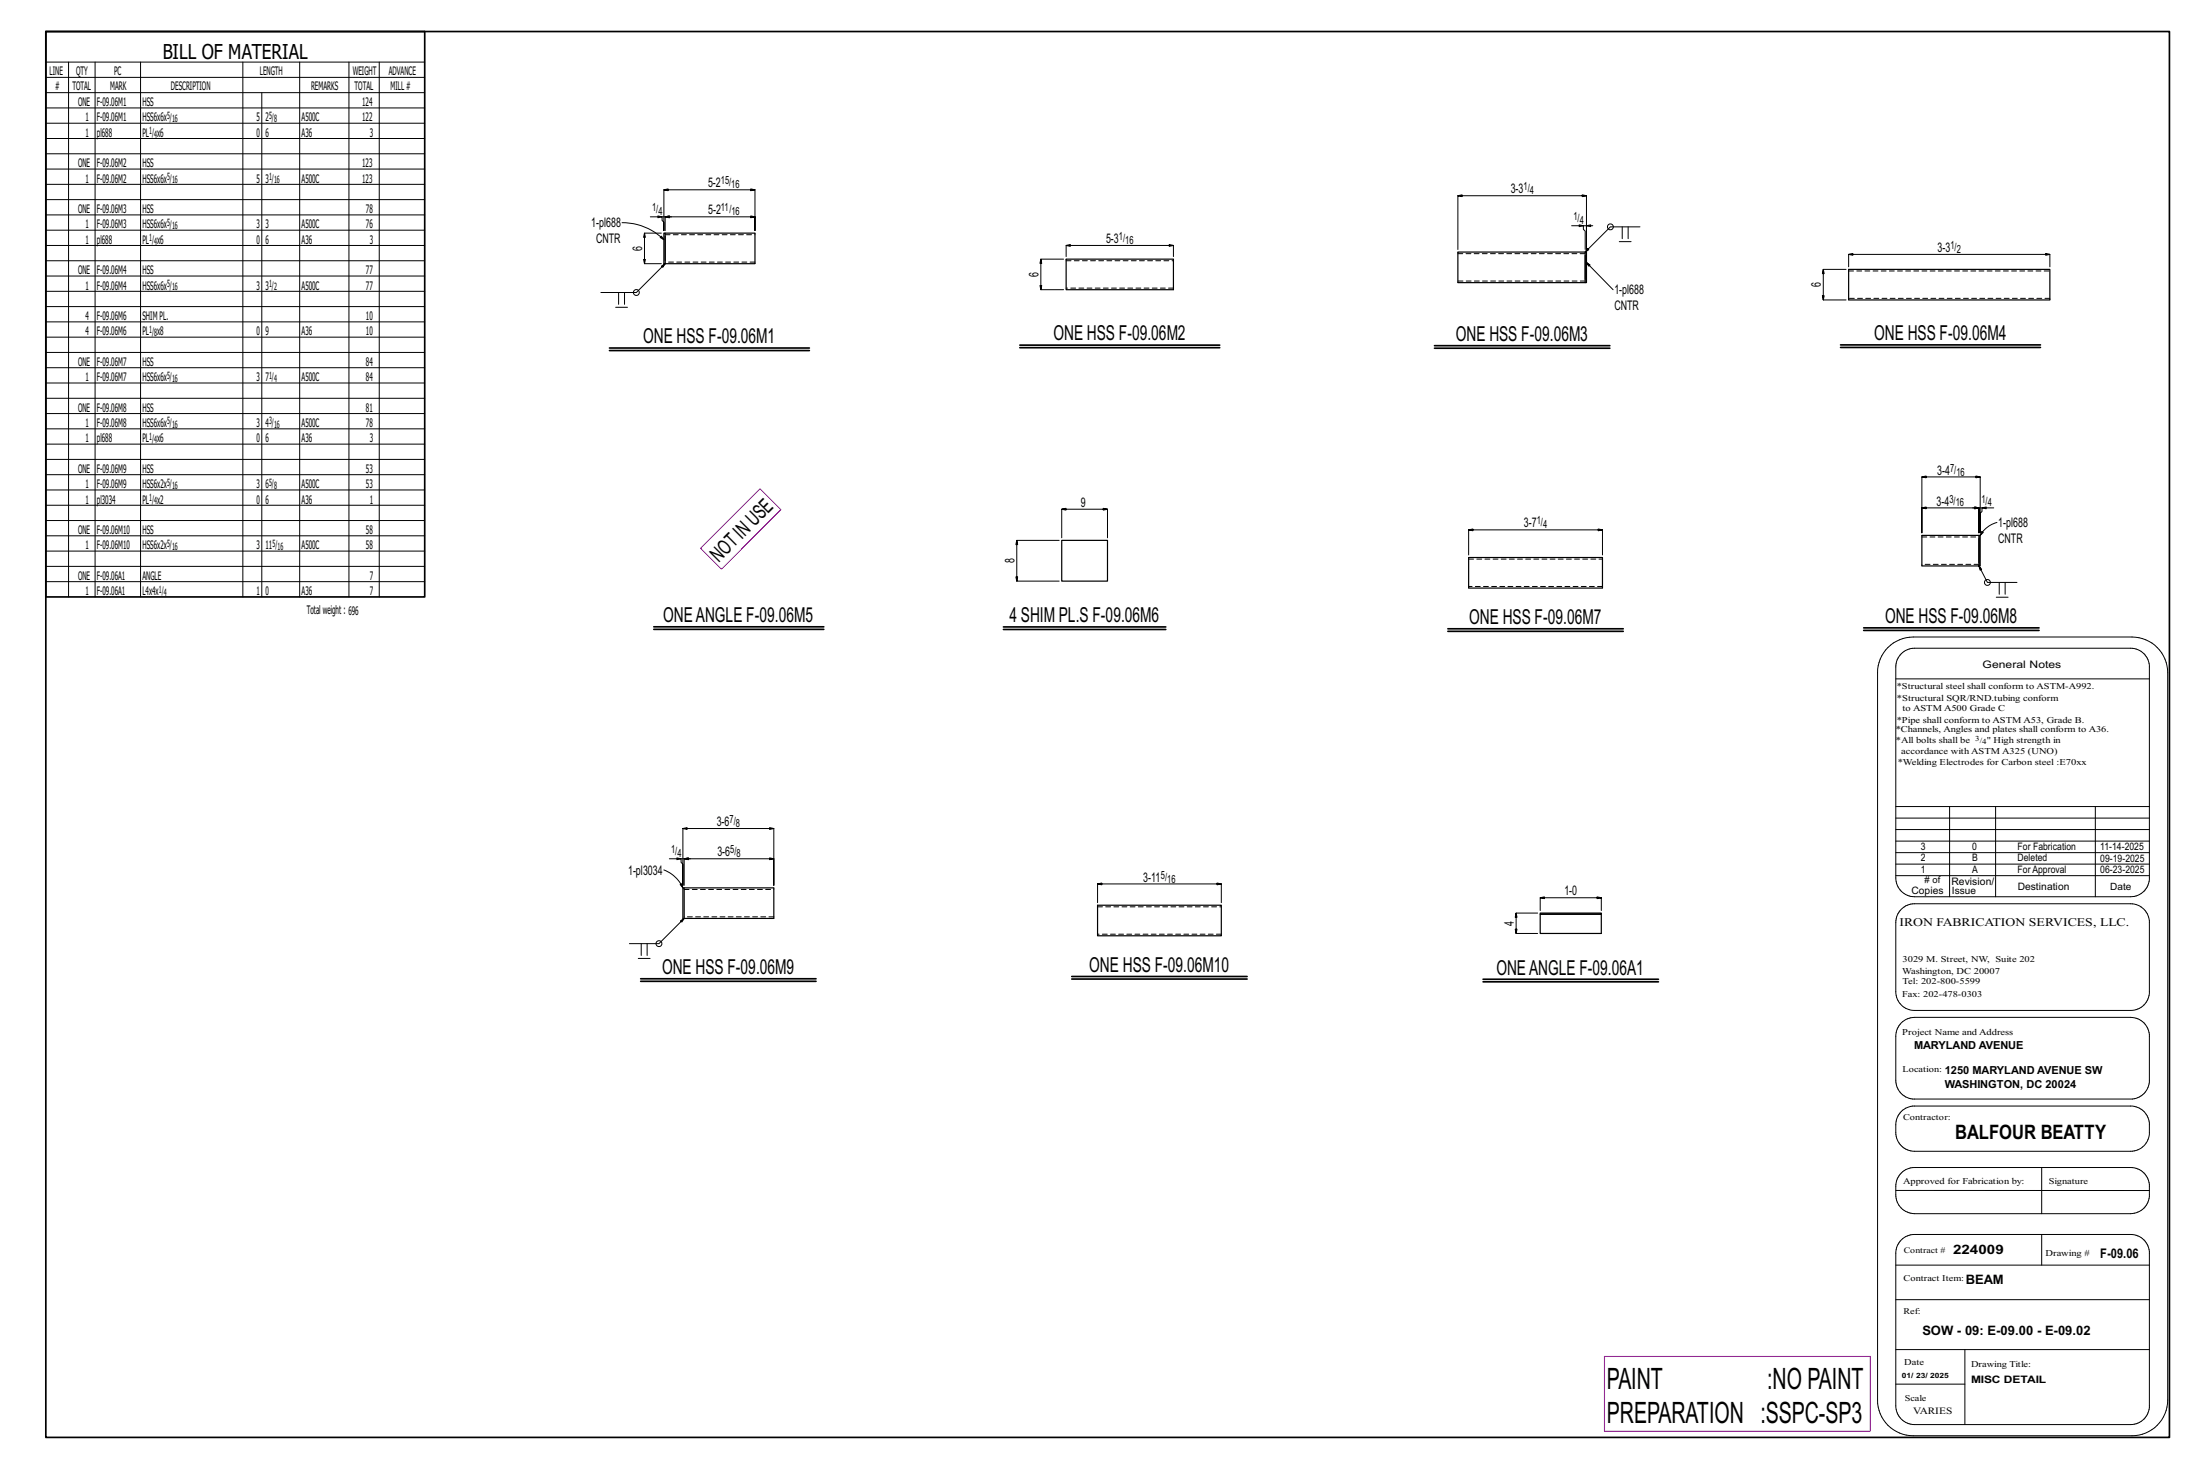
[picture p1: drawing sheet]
<svg xmlns="http://www.w3.org/2000/svg" width="914mm" height="610mm" viewBox="0 0 914 610" stroke-linecap="round" stroke-linejoin="round" font-family="sans-serif">
<g fill="none" stroke="#000" stroke-width=".42">
<path d="M19 25.8h157.5M19 32.2h157.5M19 38.5h157.5M28.5 25.8v222.3M39.5 25.8v222.3M58.4 25.8v222.3M100.9 25.8v222.3M108.8 38.5v209.6M124.6 25.8v222.3M145 25.8v222.3M157.6 25.8v222.3M19 44.9h157.5"/>
<path d="M19 51.2h157.5M19 57.6h157.5M19 63.9h157.5M19 70.3h157.5M19 76.6h157.5M19 83h157.5M19 89.3h157.5M19 95.7h157.5M258.5 92.5a24.5 24.5 0 0 1 17.4 7.1M270.3 90.1h4.9v1.5l.7 .8v3.4v-16.9l1.8 .3v-.7l-1.8 .4h37.9l-1.8 .3v-.7l1.8 .4v16.9v-5.7l-1.8-.4v.8l1.8-.4h-37.3M273.4 89.7l1.8 .4-1.8 .4zM274.9 96.9h-7l-.4 1.7h.7l-.3-1.7v12.7l-.4-1.8h.7l-.3 1.8h7"/>
<path d="M274.9 98.1l1 1.5-1.5-.9zM275.2 90.1h3.9M276.5 90.1l1.7-.4v.8zM276.5 90.1v5.7zM653.2 93.8h4.9v1.5l.8 .8v7.6M656.4 93.4l1.7 .4-1.7 .4zM658.1 93.8h3.9M659.4 93.8l1.7-.4v.8zM659.4 93.8v9.9v-22.4l-1.8-.3v.7l1.8-.4h-53.5l1.8-.3v.7l-1.8-.4v22.4M674.3 94.3v4.9M676.7 94.3v4.9M681.6 94.3h-12.3l-10.4 10.4 .9-1.5 .6 .6-1.5 .9"/>
<path d="M19 102h157.5M19 108.4h157.5M19 114.7h157.5M276.5 109.6l-1.5 .9 .5 .6 1-1.5-12 11.9h-14.8M442.1 107.7h-9.5l-.4 1.7h.8l-.4-1.7v12.7l-.4-1.8h.8l-.4 1.8h9.5M443.1 106.6v-4.6l1.8 .4v-.8l-1.8 .4h44.6l-1.7 .4v-.8l1.7 .4v4.6M659.4 109.1l.9 1.5 .6-.5-1.5-1 11.1 11.3M673 100.4h4.9M767.3 111.9h-9.5l-.4 1.8h.8l-.4-1.8v12.7l-.4-1.7h.8l-.4 1.7h9.5M768.4 110.9v-5.2l1.7 .4v-.8l-1.7 .4h83.6l-1.7 .4v-.8l1.7 .4v5.2M19 121.1h157.5M19 127.4h157.5"/>
<path d="M19 133.8h157.5M255.9 127.7h4.9M257.1 121.5v5M259.6 121.5v5M19 140.1h157.5M19 146.5h157.5M19 152.8h157.5M19 159.2h157.5M19 165.5h157.5M19 171.9h157.5M19 178.2h157.5M19 184.6h157.5"/>
<path d="M19 190.9h157.5M19 197.3h157.5M19 203.6h157.5M19 210h157.5M19 216.3h157.5M819.9 211h3.9M820.8 210.7l1.7 .3-1.7 .4zM822.5 211v10.4v-10.4l-1.7-.3v.7l1.7-.4h-23.7l1.8-.3v.7l-1.8-.4v10.4v-23.2l1.8 .4v-.8l-1.8 .4h24.2l-1.7 .4v-.8l1.7 .4v23.2v-8.1l.8-.8v-1.5h4.9M823.8 211l1.7-.3v.7zM830 217.1a11.5 11.5 0 0 0-7 5.4M19 222.7h157.5M19 229h157.5"/>
<path d="M19 235.4h157.5M440.2 224.5h-17.6l-.4 1.8h.8l-.4-1.8v17l-.4-1.8h.8l-.4 1.8h17.6M441.3 223.5v-11.9l1.7 .4v-.8l-1.7 .4h19l-1.7 .4v-.8l1.7 .4v11.9M610.4 230.6v-10.4l1.8 .4v-.8l-1.8 .4h55.6l-1.7 .4v-.8l1.7 .4v10.4M822.5 235.2l.5 1.7 .6-.3-1.1-1.4 3.5 6.8h12.3M823.7 220.8l.6 .4-1.3 1.3zM19 241.7h157.5M829.7 248.2h4.9M831 242v4.9M833.4 242v4.9M784.7 269.1a15.1 15.1 0 0 1 10.5-4.4h90.9a14.9 14.9 0 0 1 14.9 14.9v302.2a14.9 14.9 0 0 1-14.9 14.8h-90.9a14.7 14.7 0 0 1-14.8-14.8v-302.2a14.7 14.7 0 0 1 4.3-10.5zM790.2 271.6a7.9 7.9 0 0 1 5.6-2.2h89.8a7.7 7.7 0 0 1 7.8 7.7v87.7a7.7 7.7 0 0 1-7.8 7.8h-89.8a7.8 7.8 0 0 1-7.8-7.8v-87.7a7.6 7.6 0 0 1 2.2-5.5z"/>
<path d="M788 282.1h105.4M788 335.2h105.4M788 340h105.4M810.3 335.2v37.4M829.4 335.2v37.4M870.9 335.2v37.4M278.2 356.9h4.9v1.5l.7 .7v8.8v-23.6l1.8 .4v-.8l-1.8 .4h37.8l-1.7 .4v-.8l1.7 .4v23.6v-11l-1.7-.4v.7l1.7-.3h-37.2M281.3 356.5l1.8 .4-1.8 .3zM283.1 356.9h3.9M284.4 356.9l1.7-.4v.7zM284.4 356.9v11zM788 349.5h105.4"/>
<path d="M788 359.1h105.4M788 354.3h105.4M788 344.7h105.4M275.9 361.5a14.2 14.2 0 0 1 7.9 7.4M282.7 367.6l.7-.4 .4 1.7zM456.2 375.1v-7.8l1.7 .4v-.8l-1.7 .4h51.4l-1.7 .4v-.8l1.7 .4v7.8M639.1 379.4h-8.9l-.4 1.8h.7l-.3-1.8v8.5l-.4-1.8h.7l-.3 1.8h8.9M640.2 378.4v-5.3l1.7 .3v-.7l-1.7 .4h25.4l-1.8 .3v-.7l1.8 .4v5.3M788 363.9h105.4M790.2 377.8a7.9 7.9 0 0 1 5.6-2.2h89.8a7.9 7.9 0 0 1 7.8 7v29.5a7.7 7.7 0 0 1-7.8 7.8h-89.8a7.8 7.8 0 0 1-7.8-7.8v-28.7a7.8 7.8 0 0 1 2.2-5.6zM265.3 398.3h4.9M266.5 392.1v4.9"/>
<path d="M269 392.1v4.9M284.4 381.6l-1.5 1 .5 .6 1-1.6-10.5 10.5h-12.3M790.2 425l2.6-1.6 3-.6h89.8a7.9 7.9 0 0 1 7.8 7v19.9a7.8 7.8 0 0 1-7.1 7h-91.3a7.9 7.9 0 0 1-7-7.8v-18.3a7.9 7.9 0 0 1 2.2-5.6zM790.2 461.9l1.9-1.4 2.9-.9h90.6a7.7 7.7 0 0 1 7.8 7v4a7.7 7.7 0 0 1-7.8 7.8h-89.8a7.8 7.8 0 0 1-7.8-7.8v-3.2a7.9 7.9 0 0 1 2.2-5.5zM788 494.7h105.4M790.2 487.4a7.9 7.9 0 0 1 5.6-2.2h89.8a7.8 7.8 0 0 1 7.8 7v5.1a7.9 7.9 0 0 1-7.8 7h-89.8a7.9 7.9 0 0 1-7.8-7.8v-3.6a7.6 7.6 0 0 1 2.2-5.5zM848.6 485.2v19.1M790.2 515.3a7.9 7.9 0 0 1 5.6-2.3h89.8a7.8 7.8 0 0 1 7.8 7v65a7.9 7.9 0 0 1-7.8 7h-89.8a7.8 7.8 0 0 1-7.8-7.8v-63.5a7.6 7.6 0 0 1 2.2-5.4zM848.6 513v12.7M788 525.7h105.4M788 540.1h105.4M788 560.8h105.4"/>
<path d="M788 575.2h28.7M816.7 560.8v31.2"/>
<circle cx="669.3" cy="94.3" r="1.23"/>
<circle cx="264.5" cy="121.5" r="1.23"/>
<circle cx="826" cy="242" r="1.23"/>
<circle cx="273.9" cy="392.1" r="1.23"/>
</g>
<g fill="none" stroke="#000" stroke-width=".7">
<path d="M19 13.1h882.7v584.2h-882.7zM19 13.1h157.5v235h-157.5zM253.3 144.6h83.1M253.3 145.7h83.1M423.9 143.4h83.1M423.9 144.5h83.1M596.2 143.6h72.9M596.2 144.7h72.9M765 143.3h83.1M765 144.4h83.1M271.7 261.5h70.7M271.7 260.5h70.7"/>
<path d="M417.1 261.6h67.4M417.1 260.5h67.4M601.8 261.3h72.9M601.8 262.3h72.9M774.6 260.9h72.9M774.6 262h72.9M266.3 406.7h72.9M266.3 407.8h72.9M445.5 405.8h72.8M445.5 406.8h72.8M616.4 406.9h72.9M616.4 408h72.9"/>
</g>
<path d="M291.2 227.8l24.7-24.7 8.7 8.7-24.7 24.7zM666.9 563.7h110.4v31.1h-110.4z" fill="none" stroke="#f0f" stroke-width=".5"/>
<g fill="none" stroke="#000" stroke-width=".5">
<path d="M275.9 96.9h37.9v12.7h-37.9zM276.5 96.9v12.7M443.1 107.7h44.6v12.7h-44.6zM605.9 104.7h53.5v12.7h-53.5zM658.9 104.7v12.7M768.4 111.9h83.6v12.7h-83.6zM441.3 224.5h19v17h-19zM610.4 231.7h55.6v12.7h-55.6zM822.5 222.5h-23.7v12.7h24.2v-12.7h-.5v12.7M822.5 223.8v10.1M283.8 368.9h37.8v12.7h-37.8zM284.4 368.9v12.7"/>
<path d="M456.2 376.2h51.4v12.7h-51.4zM640.2 379.4h25.4v.6h-25.4zM640.2 380v7.9h25.4v-7.9"/>
</g>
<g fill="none" stroke="#000" stroke-width=".42" stroke-dasharray="2 1.4">
<path d="M276.5 97.5h37.3M313.8 108.9h-37.3M443.1 108.3h44.6M487.7 119.7h-44.6M605.9 105.4h53M658.9 116.8h-53M768.4 112.6h83.6M852 124h-83.6M610.4 232.3h55.6M798.8 223.1h23.7M822.5 234.5h-23.7M666 243.7h-55.6"/>
<path d="M284.4 369.6h37.2M456.2 376.8h51.4M321.6 381h-37.2M507.6 388.2h-51.4"/>
</g>
<g font-size="12.2">
<text x="667.9" y="577">PAINT</text>
<text x="734.5" y="577">:NO PAINT</text>
<text x="667.9" y="591.5">PREPARATION :SSPC-SP3</text>
</g>
<g font-size="8.6">
<text x="67.6" y="24.5">BILL OF MATERIAL</text>
<text x="267.3" y="142.6">ONE HSS F-09.06M1</text>
<text x="437.9" y="141.5">ONE HSS F-09.06M2</text>
<text x="605.1" y="141.7">ONE HSS F-09.06M3</text>
<text x="779" y="141.4">ONE HSS F-09.06M4</text>
<text x="298.8" y="233.9" transform="rotate(-45 298.8 233.9)">NOTINUSE</text>
<text x="275.7" y="258.5">ONEANGLE F-09.06M5</text>
<text x="419.6" y="258.6">4 SHIM PL.S F-09.06M6</text>
<text x="610.7" y="259.3">ONE HSS F-09.06M7</text>
<text x="783.5" y="258.9">ONE HSS F-09.06M8</text>
<text x="275.2" y="404.8">ONE HSS F-09.06M9</text>
<text x="452.7" y="403.8">ONE HSS F-09.06M10</text>
<text x="621.9" y="405">ONEANGLE F-09.06A1</text>
</g>
<text font-size="8.3" x="812.7" y="473.4">BALFOUR BEATTY</text>
<g font-size="5.5">
<text x="294.3" y="77.9">5-2</text>
<text x="627.9" y="80.3">3-3</text>
<text x="294.3" y="89.1">5-2</text>
<text x="245.7" y="94.5">1-pl688</text>
<text x="247.8" y="101">CNTR</text>
<text x="459.7" y="101">5-3</text>
<text x="266.9" y="104.3" transform="rotate(-90 266.9 104.3)">6</text>
<text x="805.3" y="104.7">3-3</text>
<text x="431.6" y="115.1" transform="rotate(-90 431.6 115.1)">6</text>
<text x="756.8" y="119.3" transform="rotate(-90 756.8 119.3)">6</text>
<text x="671" y="122.3">1-pl688</text>
<text x="671" y="128.8">CNTR</text>
<text x="805.2" y="197.2">3-4</text>
<text x="449.2" y="210.6">9</text>
<text x="804.9" y="210.1">3-4</text>
<text x="633.4" y="219.2">3-7</text>
<text x="830.5" y="219">1-pl688</text>
<text x="830.5" y="225.5">CNTR</text>
<text x="421.6" y="234" transform="rotate(-90 421.6 234)">8</text>
<text x="297.9" y="343.3">3-6</text>
<text x="298.2" y="355.9">3-6</text>
<text x="261" y="363.4">1-pl3034</text>
<text x="475.2" y="366.3">3-11</text>
<text x="650.2" y="372.1">1-0</text>
<text x="629.2" y="384.7" transform="rotate(-90 629.2 384.7)">4</text>
<text x="873" y="522.9">F-09.06</text>
</g>
<g font-size="5.4">
<text x="811.7" y="521.2">224009</text>
<text x="817" y="533.5">BEAM</text>
<text x="799" y="554.6">SOW - 09: E-09.00 - E-09.02</text>
</g>
<g font-size="4.9">
<text x="20.6" y="31.1">LINE</text>
<text x="31.6" y="31.1">QTY</text>
<text x="47.4" y="31.1">PC</text>
<text x="108" y="31.1">LENGTH</text>
<text x="146.6" y="31.1">WEIGHT</text>
<text x="161.6" y="31.1">ADVANCE</text>
<text x="23" y="37.4">#</text>
<text x="30.1" y="37.4">TOTAL</text>
<text x="45.8" y="37.4">MARK</text>
<text x="71" y="37.4">DESCRIPTION</text>
<text x="129.3" y="37.4">REMARKS</text>
<text x="147.4" y="37.4">TOTAL</text>
<text x="162.4" y="37.4">MILL #</text>
<text x="32.4" y="44.1">ONE</text>
<text x="40.3" y="44.1">F-09.06M1</text>
<text x="59.2" y="44.1">HSS</text>
<text x="150.5" y="44.1">124</text>
<text x="35.6" y="50.5">1</text>
<text x="40.3" y="50.5">F-09.06M1</text>
<text x="59.2" y="50.5">HSS6x6x</text>
<text x="106.6" y="50.5">5</text>
<text x="110.4" y="50.5">2</text>
<text x="125.3" y="50.5">A500C</text>
<text x="150.5" y="50.5">122</text>
<text x="35.6" y="56.8">1</text>
<text x="40.3" y="56.8">pl688</text>
<text x="59.2" y="56.8">PL x6</text>
<text x="106.6" y="56.8">0</text>
<text x="110.4" y="56.8">6</text>
<text x="125.3" y="56.8">A36</text>
<text x="153.7" y="56.8">3</text>
<text x="32.4" y="69.5">ONE</text>
<text x="40.3" y="69.5">F-09.06M2</text>
<text x="59.2" y="69.5">HSS</text>
<text x="150.5" y="69.5">123</text>
<text x="35.6" y="75.9">1</text>
<text x="40.3" y="75.9">F-09.06M2</text>
<text x="59.2" y="75.9">HSS6x6x</text>
<text x="106.6" y="75.9">5</text>
<text x="110.4" y="75.9">3</text>
<text x="125.3" y="75.9">A500C</text>
<text x="150.5" y="75.9">123</text>
<text x="32.4" y="88.6">ONE</text>
<text x="40.3" y="88.6">F-09.06M3</text>
<text x="59.2" y="88.6">HSS</text>
<text x="152.1" y="88.6">78</text>
<text x="35.6" y="94.9">1</text>
<text x="40.3" y="94.9">F-09.06M3</text>
<text x="59.2" y="94.9">HSS6x6x</text>
<text x="106.6" y="94.9">3</text>
<text x="110.4" y="94.9">3</text>
<text x="125.3" y="94.9">A500C</text>
<text x="152.1" y="94.9">76</text>
<text x="35.6" y="101.3">1</text>
<text x="40.3" y="101.3">pl688</text>
<text x="59.2" y="101.3">PL x6</text>
<text x="106.6" y="101.3">0</text>
<text x="110.4" y="101.3">6</text>
<text x="125.3" y="101.3">A36</text>
<text x="153.7" y="101.3">3</text>
<text x="32.4" y="114">ONE</text>
<text x="40.3" y="114">F-09.06M4</text>
<text x="59.2" y="114">HSS</text>
<text x="152.1" y="114">77</text>
<text x="35.6" y="120.3">1</text>
<text x="40.3" y="120.3">F-09.06M4</text>
<text x="59.2" y="120.3">HSS6x6x</text>
<text x="106.6" y="120.3">3</text>
<text x="110.4" y="120.3">3</text>
<text x="125.3" y="120.3">A500C</text>
<text x="152.1" y="120.3">77</text>
<text x="35.6" y="133">4</text>
<text x="40.3" y="133">F-09.06M6</text>
<text x="59.2" y="133">SHIM PL.</text>
<text x="152.1" y="133">10</text>
<text x="35.6" y="139.4">4</text>
<text x="40.3" y="139.4">F-09.06M6</text>
<text x="59.2" y="139.4">PL x8</text>
<text x="106.6" y="139.4">0</text>
<text x="110.4" y="139.4">9</text>
<text x="125.3" y="139.4">A36</text>
<text x="152.1" y="139.4">10</text>
<text x="32.4" y="152.1">ONE</text>
<text x="40.3" y="152.1">F-09.06M7</text>
<text x="59.2" y="152.1">HSS</text>
<text x="152.1" y="152.1">84</text>
<text x="35.6" y="158.4">1</text>
<text x="40.3" y="158.4">F-09.06M7</text>
<text x="59.2" y="158.4">HSS6x6x</text>
<text x="106.6" y="158.4">3</text>
<text x="110.4" y="158.4">7</text>
<text x="125.3" y="158.4">A500C</text>
<text x="152.1" y="158.4">84</text>
<text x="32.4" y="171.1">ONE</text>
<text x="40.3" y="171.1">F-09.06M8</text>
<text x="59.2" y="171.1">HSS</text>
<text x="152.1" y="171.1">81</text>
<text x="35.6" y="177.5">1</text>
<text x="40.3" y="177.5">F-09.06M8</text>
<text x="59.2" y="177.5">HSS6x6x</text>
<text x="106.6" y="177.5">3</text>
<text x="110.4" y="177.5">4</text>
<text x="125.3" y="177.5">A500C</text>
<text x="152.1" y="177.5">78</text>
<text x="35.6" y="183.8">1</text>
<text x="40.3" y="183.8">pl688</text>
<text x="59.2" y="183.8">PL x6</text>
<text x="106.6" y="183.8">0</text>
<text x="110.4" y="183.8">6</text>
<text x="125.3" y="183.8">A36</text>
<text x="153.7" y="183.8">3</text>
<text x="32.4" y="196.5">ONE</text>
<text x="40.3" y="196.5">F-09.06M9</text>
<text x="59.2" y="196.5">HSS</text>
<text x="152.1" y="196.5">53</text>
<text x="35.6" y="202.9">1</text>
<text x="40.3" y="202.9">F-09.06M9</text>
<text x="59.2" y="202.9">HSS6x2x</text>
<text x="106.6" y="202.9">3</text>
<text x="110.4" y="202.9">6</text>
<text x="125.3" y="202.9">A500C</text>
<text x="152.1" y="202.9">53</text>
<text x="35.6" y="209.2">1</text>
<text x="40.3" y="209.2">pl3034</text>
<text x="59.2" y="209.2">PL x2</text>
<text x="106.6" y="209.2">0</text>
<text x="110.4" y="209.2">6</text>
<text x="125.3" y="209.2">A36</text>
<text x="153.7" y="209.2">1</text>
<text x="32.4" y="221.9">ONE</text>
<text x="40.3" y="221.9">F-09.06M10</text>
<text x="59.2" y="221.9">HSS</text>
<text x="152.1" y="221.9">58</text>
<text x="35.6" y="228.3">1</text>
<text x="40.3" y="228.3">F-09.06M10</text>
<text x="59.2" y="228.3">HSS6x2x</text>
<text x="106.6" y="228.3">3</text>
<text x="110.4" y="228.3">11</text>
<text x="125.3" y="228.3">A500C</text>
<text x="152.1" y="228.3">58</text>
<text x="32.4" y="241">ONE</text>
<text x="40.3" y="241">F-09.06A1</text>
<text x="59.2" y="241">ANGLE</text>
<text x="153.7" y="241">7</text>
<text x="35.6" y="247.3">1</text>
<text x="40.3" y="247.3">F-09.06A1</text>
<text x="59.2" y="247.3">L4x4x</text>
<text x="106.6" y="247.3">1</text>
<text x="110.4" y="247.3">0</text>
<text x="125.3" y="247.3">A36</text>
<text x="153.7" y="247.3">7</text>
<text x="127.5" y="255.2">Totalweight : 696</text>
<text x="789.5" y="384.8">IRON FABRICATION SERVICES, LLC.</text>
</g>
<g font-size="4.7">
<text x="299.6" y="76.6">15/</text>
<text x="304" y="78.3">16</text>
<text x="633.2" y="79.1">1/</text>
<text x="635.8" y="80.8">4</text>
<text x="271" y="87.9">1/</text>
<text x="273.7" y="89.5">4</text>
<text x="299.7" y="87.9">11/</text>
<text x="304" y="89.5">16</text>
<text x="654" y="91.6">1/</text>
<text x="656.6" y="93.2">4</text>
<text x="465" y="99.8">1/</text>
<text x="467.7" y="101.4">16</text>
<text x="810.7" y="103.5">1/</text>
<text x="813.3" y="105.1">2</text>
<text x="810.5" y="195.9">7/</text>
<text x="813.1" y="197.6">16</text>
<text x="810.3" y="208.8">3/</text>
<text x="823.6" y="208.8">1/</text>
<text x="812.9" y="210.5">16</text>
<text x="826.2" y="210.5">4</text>
<text x="638.7" y="218">1/</text>
<text x="641.3" y="219.6">4</text>
<text x="303.2" y="342.1">7/</text>
<text x="305.8" y="343.7">8</text>
<text x="278.9" y="354.6">1/</text>
<text x="281.6" y="356.3">4</text>
<text x="303.5" y="354.6">5/</text>
<text x="306.1" y="356.3">8</text>
<text x="482.5" y="365.1">5/</text>
<text x="485.2" y="366.7">16</text>
</g>
<g font-size="4.6">
<text x="795.6" y="436">MARYLAND AVENUE</text>
<text x="808.3" y="446.4">1250 MARYLAND AVENUE SW</text>
<text x="808.3" y="452">WASHINGTON, DC 20024</text>
</g>
<g font-size="4.3">
<text x="824.1" y="277.6">General Notes</text>
<text x="798.4" y="353">3</text>
<text x="819.8" y="353.1">0</text>
<text x="838.6" y="353.1">For Fabrication</text>
<text x="873" y="353.4">11-14-2025</text>
<text x="798.4" y="357.8">2</text>
<text x="819.8" y="357.8">B</text>
<text x="838.6" y="357.8">Deleted</text>
<text x="873" y="358.1">09-19-2025</text>
<text x="798.4" y="362.6">1</text>
<text x="819.8" y="362.6">A</text>
<text x="838.6" y="362.6">For Approval</text>
<text x="873" y="362.9">06-23-2025</text>
<text x="794.5" y="371.5">Copies</text>
<text x="811.1" y="367.7">Revision/</text>
<text x="838.6" y="369.7">Destination</text>
<text x="819.2" y="574.6">MISC DETAIL</text>
</g>
<g font-size="4.2">
<text x="69.4" y="49.4">5/</text>
<text x="71.5" y="50.9">16</text>
<text x="111.8" y="49.4">5/</text>
<text x="113.9" y="50.9">8</text>
<text x="62" y="55.7">1/</text>
<text x="64.1" y="57.2">4</text>
<text x="69.4" y="74.8">5/</text>
<text x="71.5" y="76.3">16</text>
<text x="111.8" y="74.8">1/</text>
<text x="113.9" y="76.3">16</text>
<text x="69.4" y="93.8">5/</text>
<text x="71.5" y="95.3">16</text>
<text x="62" y="100.2">1/</text>
<text x="64.1" y="101.7">4</text>
<text x="69.4" y="119.2">5/</text>
<text x="111.8" y="119.2">1/</text>
<text x="71.5" y="120.7">16</text>
<text x="113.9" y="120.7">2</text>
<text x="62" y="138.3">1/</text>
<text x="64.1" y="139.8">8</text>
<text x="69.4" y="157.3">5/</text>
<text x="71.5" y="158.8">16</text>
<text x="111.8" y="157.3">1/</text>
<text x="113.9" y="158.8">4</text>
<text x="69.4" y="176.4">5/</text>
<text x="71.5" y="177.9">16</text>
<text x="111.8" y="176.4">3/</text>
<text x="113.9" y="177.9">16</text>
<text x="62" y="182.7">1/</text>
<text x="64.1" y="184.2">4</text>
<text x="69.4" y="201.8">5/</text>
<text x="71.5" y="203.3">16</text>
<text x="111.8" y="201.8">5/</text>
<text x="113.9" y="203.3">8</text>
<text x="62" y="208.1">1/</text>
<text x="64.1" y="209.6">4</text>
<text x="69.4" y="227.2">5/</text>
<text x="113.3" y="227.2">5/</text>
<text x="71.5" y="228.7">16</text>
<text x="115.3" y="228.7">16</text>
<text x="66" y="246.2">1/</text>
<text x="68.1" y="247.7">4</text>
<text x="811.3" y="371.4">Issue</text>
<text x="877.1" y="369.8">Date</text>
</g>
<text font-size="4" x="795.1" y="587.5">VARIES</text>
<text font-size="3.9" x="799.9" y="367.1"># of</text>
<g font-size="3.7">
<text x="788.4" y="286.2">*Structural steel shall conform to ASTM-A992.</text>
<text x="788.4" y="291.2">*Structural SQR/RND.tubing conform</text>
<text x="790.7" y="295.5">to ASTM A500 Grade C</text>
<text x="787.9" y="304.1">*Channels, Angles and plates shall conform to A36.</text>
<text x="788.4" y="300.2">*Pipe shall conform to ASTM A53, Grade B.</text>
<text x="788" y="308.9">*All bolts shall be</text>
<text x="825.7" y="308.9">&quot; High strength in</text>
<text x="790.2" y="313.2">accordance with ASTM A325 (UNO)</text>
<text x="788.8" y="318">*Welding Electrodes for Carbon steel :E70xx</text>
<text x="790.8" y="399.9">3029 M. Street, NW, Suite 202</text>
<text x="790.7" y="404.6">Washington, DC 20007</text>
<text x="790.7" y="409">Tel: 202-800-5599</text>
<text x="790.7" y="414.2">Fax: 202-478-0303</text>
<text x="790.7" y="430">Project Name and Address</text>
<text x="790.8" y="445.6">Location:</text>
<text x="791" y="465.3">Contractor:</text>
<text x="791" y="491.9">Approved for Fabrication by:</text>
<text x="851.5" y="492">Signature</text>
<text x="850.2" y="522">Drawing #</text>
<text x="791.2" y="532.3">Contract Item:</text>
<text x="791.5" y="567.4">Date</text>
<text x="819.3" y="568.1">Drawing Title:</text>
<text x="791.7" y="582.1">Scale</text>
</g>
<text font-size="3.6" x="791.2" y="545.9">Ref:</text>
<text font-size="3.5" x="791.3" y="520.8">Contract #</text>
<g font-size="3.2">
<text x="821" y="308">3/</text>
<text x="823.9" y="309.1">4</text>
</g>
<text font-size="3" x="790.5" y="572.4">01/ 23/ 2025</text>
</svg>
